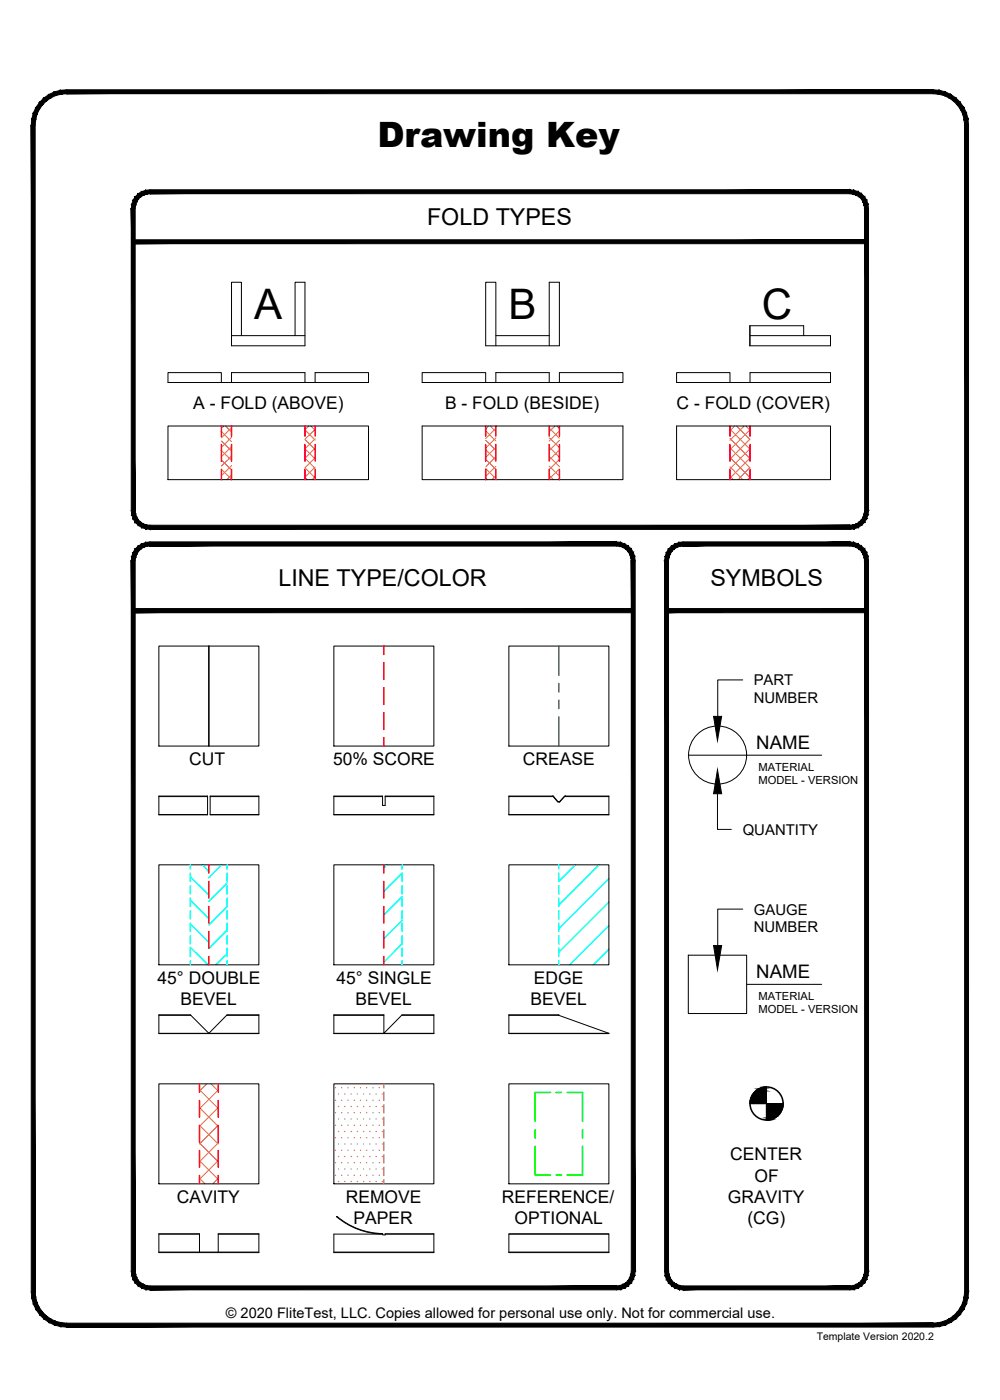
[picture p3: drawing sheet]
<svg xmlns="http://www.w3.org/2000/svg" width="190mm" height="267mm" viewBox="0 0 190 267" stroke-linecap="round" stroke-linejoin="round" font-family="sans-serif">
<g fill="none" stroke="#000" stroke-width=".19">
<path d="M42.2 72.9v-1.9h-10.2v1.9h38.2v-1.9h-10.2v1.9M44.1 63.9h14M44.1 72.9v-1.9h14v1.9M46 63.9v-10.1h-1.9v12.1h14v-12.1h-1.9v10.1M92.5 72.9v-1.9h-12.1v1.9h38.3v-1.9h-12.1v1.9M94.5 65.9v-12.1h-2v12.1h14.1v-12.1h-2v12.1M94.5 63.9h10.1M94.5 72.9v-1.9h10.1v1.9M139.1 72.9v-1.9h-10.2v1.9h29.3v-1.9h-15.3v1.9M142.9 63.9h15.3v2h-15.4v-3.8h10.3v1.8M142.9 62.1v3.8M32 81.2h38.2v10.2h-38.2z"/>
<path d="M80.4 81.2h38.3v10.2h-38.3zM128.9 81.2h29.3v10.2h-29.3zM30.3 123.1h19v19h-19zM63.6 123.1h19.1v19h-19.1zM96.9 123.1h19.1v19h-19.1zM141.5 129.5h-4.8v7M30.3 151.7h9.2v3.5h-9.2zM30.3 155.2h9.2M30.3 151.8h9.2M40 151.7h9.3v3.5h-9.3zM40 155.2h9.3M40 151.8h9.3"/>
<path d="M63.6 151.7h9.3v1.7h.5v-1.7h9.3v3.5h-19.1zM63.6 155.2h19.1M63.6 151.8h9.3M73.4 151.8h9.3M96.9 155.2h19.1M96.9 151.8h8.3M105.2 151.7h-8.3v3.5h19.1v-3.5h-8.3M105.3 151.7l.1 .1M105.3 151.6l.2 .1M105.4 151.8l.9 1M105.5 151.8l.8 .9M106.3 152.7h.4"/>
<path d="M106.4 152.7h.2M107.5 151.8l-.9 .9M107.5 151.8l-.9 1M107.7 151.8h8.3M107.7 151.7l-.1 .1M107.7 151.6l-.2 .1M131.1 143.9h25.4M136.7 151.2v6.8h2.6M30.3 164.7h19v19.1h-19zM63.6 164.7h19.1v19.1h-19.1zM96.9 164.7h19.1v19.1h-19.1zM141.5 173.2h-4.8v6.9"/>
<path d="M30.3 193.3h6l3.5 3.5 3.5-3.5h6v3.6h-19zM30.3 196.8h19M30.3 193.4h6.1M43.2 193.4h6.1M63.6 193.3h9.5v3.5l3.5-3.5h6.1v3.6h-19.1zM63.6 196.8h19.1M63.6 193.4h9.5M76.5 193.4h6.2M96.9 193.4h9.6v-.1h-9.6v3.6l19.1-.1M96.9 196.8h19.1M106.5 193.4l9.5 3.4M131.1 182h11.1v11.1h-11.1z"/>
<path d="M142.2 187.5h14.3M30.3 206.5h19v19h-19zM63.6 206.5h19.1v19h-19.1zM96.9 206.5h19.1v19h-19.1zM142.8 210.2h6.4M146 207.1v6.3M30.3 238.5h19M30.3 235.1h7.7M38 238.5v-3.5h-7.7v3.6h19v-3.6h-7.7v3.5M41.6 235.1h7.7M63.6 238.5h19.1M64.1 231.8a14 14 0 0 0 8.8 3.3"/>
<path d="M64.1 231.7v.1M64.2 231.7a13.9 13.9 0 0 0 8.7 3.3M72.9 235v.2h.5v-.2h9.3v3.6h-19.1v-3.5h9.3M73.4 235.1h9.3M96.9 235h19.1v3.6h-19.1zM96.9 238.5h19.1M96.9 235.1h19.1"/>
<circle cx="136.7" cy="143.8" r="5.5"/>
</g>
<g fill="none" stroke="#ff7f00" stroke-width=".19">
<path d="M42.2 91.2l.1 .2M42.2 89.4l1.9 1.9M42.2 87.6l1.9 1.9M42.2 85.8l1.9 1.9M42.2 84l1.9 1.9M42.2 82.2l1.9 1.9M42.6 81.2l-.4 .4M43 81.2l1.1 1.1M44.1 81.5l-1.9 1.9M44.1 83.3l-1.9 1.9M44.1 85.1l-1.9 1.9M44.1 86.9l-1.9 1.9"/>
<path d="M44.1 88.7l-1.9 1.9M44.1 90.5l-.9 .9M58.1 90.9l.4 .5M58.1 89.1l1.9 1.9M58.1 85.5l1.9 1.9M58.1 83.7l1.9 1.9M58.8 81.2l-.7 .7 1.9 1.9M59.2 81.2l.8 .8M60 81.8l-1.9 1.9M60 83.6l-1.9 1.9M60 85.4l-1.9 1.9 1.9 1.9M60 87.2l-1.9 1.9"/>
<path d="M60 89l-1.9 1.9M60 90.8l-.6 .6M92.5 91.1l.3 .3M92.5 89.3l2 1.9M92.5 87.5l2 1.9M92.5 85.7l2 1.9M92.5 83.9l2 1.9M92.5 82.1l2 1.9M93.1 81.2l-.6 .5M93.4 81.2l1.1 1M94.5 81.6l-2 1.9M94.5 83.4l-2 1.9"/>
<path d="M94.5 85.2l-2 1.9M94.5 87l-2 1.9M94.5 88.8l-2 1.9M94.5 90.6l-.8 .8M104.6 90.6l.8 .8M104.6 88.8l2 1.9M104.6 87l2 1.9M104.6 85.2l2 1.9M104.6 83.4l2 1.9M104.6 81.6l2 1.9M105.7 81.2l-1.1 1M106.1 81.2l.5 .5"/>
<path d="M106.6 82.1l-2 1.9M106.6 83.9l-2 1.9M106.6 85.7l-2 2M106.6 87.5l-2 1.9M106.6 89.3l-2 1.9M106.6 91.1l-.3 .3M139.1 90.7l.6 .7M139.1 88.9l2.4 2.5M139.1 87.2l3.8 3.8M139.1 85.3l3.8 3.8M139.1 83.5l3.8 3.9M139.1 81.7l3.8 3.9"/>
<path d="M140 81.2l-.9 .8M140.3 81.2l2.6 2.5M141.7 81.2l-2.6 2.7M142.1 81.2l.8 .7M142.9 81.8l-3.8 3.9M142.9 83.6l-3.8 3.9M142.9 85.5l-3.8 3.8M142.9 87.3l-3.8 3.8M142.9 89l-2.3 2.4M142.9 90.9l-.5 .5M38 217.7l3.6 3.6M38 214.4l3.6 3.5"/>
<path d="M38 211l3.6 3.6M38 207.6l3.6 3.6M39.4 206.5l-1.4 1.4M40.2 206.5l1.4 1.3M41.6 207.7l-3.6 3.5M41.6 211l-3.6 3.6M41.6 214.4l-3.6 3.5M41.6 217.7l-3.6 3.6M38 224.5l1 1M38 221.1l3.6 3.6M41.6 221.1l-3.6 3.6M41.6 224.5l-1.1 1"/>
</g>
<g fill="none" stroke="#f00" stroke-width=".3">
<path d="M42.2 81.2v1.9M42.2 84.7v3.2M42.2 89.4v2M44.1 81.2v1.9M44.1 84.7v3.2M44.1 89.4v2M58.1 81.2v1.9M58.1 84.7v3.2M58.1 89.4v2M60 81.2v1.9M60 84.7v3.2M60 89.4v2"/>
<path d="M92.5 81.2v1.9M92.5 84.7v3.2M92.5 89.4v2M94.5 81.2v1.9M94.5 84.7v3.2M94.5 89.4v2M104.6 81.2v1.9M104.6 84.7v3.2M104.6 89.4v2M106.6 81.2v1.9M106.6 84.7v3.2M106.6 89.4v2"/>
<path d="M139.1 81.2v1.9M139.1 84.7v3.2M139.1 89.4v2M142.9 81.2v1.9M142.9 84.7v3.2M142.9 89.4v2M73.1 123.1v1.6M73.1 126.3v3.1M73.1 131v3.2M73.1 135.8v3.2M73.1 140.5v1.6M39.8 164.7v1.6"/>
<path d="M39.8 167.9v3.2M39.8 172.7v3.2M39.8 177.4v3.2M73.1 164.7v1.6M73.1 167.9v3.2M73.1 172.7v3.2M73.1 177.4v3.2M39.8 182.2v1.6M73.1 182.2v1.6M38 206.5v1.6M38 209.6v3.2M38 214.4v3.2"/>
<path d="M38 219.2v3.1M41.6 206.5v1.6M41.6 209.6v3.2M41.6 214.4v3.2M41.6 219.2v3.1M38 223.9v1.6M41.6 223.9v1.6"/>
</g>
<path d="M106.5 123.1v5.5M106.5 130.2v1.6M106.5 133.4v1.6M106.5 136.6v5.5" fill="none" stroke="#00f" stroke-width=".3"/>
<g fill="none" stroke="#000" stroke-width=".3">
<path d="M39.8 123.1v19"/>
<circle cx="146" cy="210.2" r="3.2"/>
</g>
<g fill="none" stroke="#0ff" stroke-width=".3">
<path d="M36.3 176l3.5 3.5M36.3 171.5l3.5 3.5M36.3 167l3.5 3.5M36.3 164.7v.8M36.3 166.3v1.6M36.3 168.7v1.6M36.3 171.1v1.6M36.3 173.5v1.6M36.3 175.9v1.5M36.3 178.2v1.6M38.5 164.7l1.3 1.3M42.2 164.7l-2.4 2.5"/>
<path d="M43.3 168.2l-3.5 3.5M43.3 172.7l-3.5 3.5M43.3 177.2l-3.5 3.5M43.3 164.7v.8M43.3 166.3v1.6M43.3 168.7v1.6M43.3 171.1v1.6M43.3 173.5v1.6M43.3 175.9v1.5M43.3 178.2v1.6M73.7 164.7l-.6 .6M76.6 167.9v-1.6l-3.5 3.5"/>
<path d="M76.6 170.8l-3.5 3.5M76.6 175.3l-3.5 3.5M76.6 179.8l-3.5 3.5M76.6 164.7v.8M76.6 168.7v1.6M76.6 171.1v1.6M76.6 173.5v1.6M76.6 175.9v1.5M76.6 178.2v1.6M106.5 164.7v.8M106.5 168.7v1.6M106.5 171.1v1.6"/>
<path d="M106.5 173.5v1.6M106.5 175.9v1.5M106.5 178.2v1.6M109.6 164.7l-3.1 3.2v-1.6M114.1 164.7l-7.6 7.7M116 167.4l-9.5 9.5M116 171.8l-9.5 9.6M116 176.4l-7.5 7.4M36.3 180.5l3.3 3.3M36.3 180.6v1.6M36.3 183v.8M43.3 181.7l-2.2 2.1"/>
<path d="M43.3 180.6v1.6M43.3 183v.8M76.6 180.6v1.6M76.6 183v.8M106.5 180.6v1.6M106.5 183v.8M116 180.8l-3 3"/>
</g>
<g fill="#f0f" stroke="#f0f" stroke-width=".19">
<path d="M63.8 207.2h.1z"/>
<path d="M65 207.2h.1z"/>
<path d="M66.2 207.2h.1z"/>
<path d="M67.4 207.2h.1z"/>
<path d="M68.6 207.2h.1z"/>
<path d="M69.8 207.2h.1z"/>
<path d="M71 207.2h.1z"/>
<path d="M72.2 207.2h.1z"/>
<path d="M64.4 208.4h.1z"/>
<path d="M65.6 208.4h.1z"/>
<path d="M66.8 208.4h.1z"/>
<path d="M68 208.4h.1z"/>
<path d="M69.2 208.4h.1z"/>
<path d="M70.4 208.4h.1z"/>
<path d="M71.6 208.4h.1z"/>
<path d="M72.8 208.4h.1z"/>
<path d="M63.8 209.6l.1-.1z"/>
<path d="M65 209.6l.1-.1z"/>
<path d="M66.2 209.6l.1-.1z"/>
<path d="M67.4 209.6l.1-.1z"/>
<path d="M68.6 209.6l.1-.1z"/>
<path d="M69.8 209.6l.1-.1z"/>
<path d="M71 209.6l.1-.1z"/>
<path d="M72.2 209.6l.1-.1z"/>
<path d="M64.4 210.8l.1-.1z"/>
<path d="M65.6 210.8l.1-.1z"/>
<path d="M66.8 210.8l.1-.1z"/>
<path d="M68 210.8l.1-.1z"/>
<path d="M69.2 210.8l.1-.1z"/>
<path d="M70.4 210.8l.1-.1z"/>
<path d="M71.6 210.8l.1-.1z"/>
<path d="M72.8 210.8l.1-.1z"/>
<path d="M63.8 212l.1-.1z"/>
<path d="M65 212l.1-.1z"/>
<path d="M66.2 212l.1-.1z"/>
<path d="M67.4 212l.1-.1z"/>
<path d="M68.6 212l.1-.1z"/>
<path d="M69.8 212l.1-.1z"/>
<path d="M71 212l.1-.1z"/>
<path d="M72.2 212l.1-.1z"/>
<path d="M64.4 213.2l.1-.1z"/>
<path d="M65.6 213.2l.1-.1z"/>
<path d="M66.8 213.2l.1-.1z"/>
<path d="M68 213.2l.1-.1z"/>
<path d="M69.2 213.2l.1-.1z"/>
<path d="M70.4 213.2l.1-.1z"/>
<path d="M71.6 213.2l.1-.1z"/>
<path d="M72.8 213.2l.1-.1z"/>
<path d="M63.8 214.4l.1-.1z"/>
<path d="M65 214.4l.1-.1z"/>
<path d="M66.2 214.4l.1-.1z"/>
<path d="M67.4 214.4l.1-.1z"/>
<path d="M68.6 214.4l.1-.1z"/>
<path d="M69.8 214.4l.1-.1z"/>
<path d="M71 214.4l.1-.1z"/>
<path d="M72.2 214.4l.1-.1z"/>
<path d="M64.4 215.6l.1-.1z"/>
<path d="M65.6 215.6l.1-.1z"/>
<path d="M66.8 215.6l.1-.1z"/>
<path d="M68 215.6l.1-.1z"/>
<path d="M69.2 215.6l.1-.1z"/>
<path d="M70.4 215.6l.1-.1z"/>
<path d="M71.6 215.6l.1-.1z"/>
<path d="M72.8 215.6l.1-.1z"/>
<path d="M63.8 216.7h.1z"/>
<path d="M65 216.7h.1z"/>
<path d="M66.2 216.7h.1z"/>
<path d="M67.4 216.7h.1z"/>
<path d="M68.6 216.7h.1z"/>
<path d="M69.8 216.7h.1z"/>
<path d="M71 216.7h.1z"/>
<path d="M72.2 216.7h.1z"/>
<path d="M64.4 217.9h.1z"/>
<path d="M65.6 217.9h.1z"/>
<path d="M66.8 217.9h.1z"/>
<path d="M68 217.9h.1z"/>
<path d="M69.2 217.9h.1z"/>
<path d="M70.4 217.9h.1z"/>
<path d="M71.6 217.9h.1z"/>
<path d="M72.8 217.9h.1z"/>
<path d="M63.8 219.1h.1z"/>
<path d="M65 219.1h.1z"/>
<path d="M66.2 219.1h.1z"/>
<path d="M67.4 219.1h.1z"/>
<path d="M68.6 219.1h.1z"/>
<path d="M69.8 219.1h.1z"/>
<path d="M71 219.1h.1z"/>
<path d="M72.2 219.1h.1z"/>
<path d="M64.4 220.3h.1z"/>
<path d="M65.6 220.3h.1z"/>
<path d="M66.8 220.3h.1z"/>
<path d="M68 220.3h.1z"/>
<path d="M69.2 220.3h.1z"/>
<path d="M70.4 220.3h.1z"/>
<path d="M71.6 220.3h.1z"/>
<path d="M72.8 220.3h.1z"/>
<path d="M63.8 221.5h.1z"/>
<path d="M65 221.5h.1z"/>
<path d="M66.2 221.5h.1z"/>
<path d="M67.4 221.5h.1z"/>
<path d="M68.6 221.5h.1z"/>
<path d="M69.8 221.5h.1z"/>
<path d="M71 221.5h.1z"/>
<path d="M72.2 221.5h.1z"/>
<path d="M64.4 222.7l.1-.1z"/>
<path d="M65.6 222.7l.1-.1z"/>
<path d="M66.8 222.7l.1-.1z"/>
<path d="M68 222.7l.1-.1z"/>
<path d="M69.2 222.7l.1-.1z"/>
<path d="M70.4 222.7l.1-.1z"/>
<path d="M71.6 222.7l.1-.1z"/>
<path d="M72.8 222.7l.1-.1z"/>
<path d="M63.8 223.9l.1-.1z"/>
<path d="M65 223.9l.1-.1z"/>
<path d="M66.2 223.9l.1-.1z"/>
<path d="M67.4 223.9l.1-.1z"/>
<path d="M68.6 223.9l.1-.1z"/>
<path d="M69.8 223.9l.1-.1z"/>
<path d="M71 223.9l.1-.1z"/>
<path d="M72.2 223.9l.1-.1z"/>
<path d="M64.4 225.1l.1-.1z"/>
<path d="M65.6 225.1l.1-.1z"/>
<path d="M66.8 225.1l.1-.1z"/>
<path d="M68 225.1l.1-.1z"/>
<path d="M69.2 225.1l.1-.1z"/>
<path d="M70.4 225.1l.1-.1z"/>
<path d="M71.6 225.1l.1-.1z"/>
<path d="M72.8 225.1l.1-.1z"/>
</g>
<path d="M102 218.4v5.4h2.9M102 215.2v1.6M104.9 208.1h-2.9v5.5M105.9 208.1h1.1M108.1 208.1h2.9v5.5M111 215.2v1.6M111 218.4v5.4h-2.9M105.9 223.8h1.1" fill="none" stroke="#0f0" stroke-width=".3"/>
<g fill="#000" stroke="#000" stroke-width=".19">
<path d="M135.9 136.5h1.6l-.8 4.6zM136.7 146.6l.8 4.6h-1.6zM135.9 180.1h1.6l-.8 4.6zM145.5 207.1h.5zM146 213.2h1.1l-.5 .2z"/>
<path d="M11.5 17.2l1.2-.1v.8zM11.5 17.2l.2 .7h1zM10.4 17.5l1.1-.3 .2 .7zM10.4 17.5l.2 .7 1.1-.3zM9.3 18l1.1-.5 .2 .7zM9.3 18l.4 .6 .9-.4zM8.3 18.7l1-.7 .4 .6zM8.3 18.7l.5 .5 .9-.6zM8.3 18.7l.5 .5-1.3 .3zM7.5 19.5l.6 .5 .7-.8zM7.5 19.5l.6 .5-1.3 .5zM6.8 20.5l.7 .3 .6-.8zM6.8 20.5l.7 .3-1.1 .7zM6.4 21.5l.6 .3 .5-1zM6.4 21.5l.6 .3-.9 .9zM6.1 22.7l.7 .1 .2-1zM6.1 22.7l.7 .1-.8 1.1zM6.8 22.8l-.8 1.1h.7z"/>
<path d="M12.7 17.9h165.1v-.8zM12.7 17.1h165.1l-165.1 .8z"/>
<path d="M6 23.9l.7 222.2v-222.2zM6 23.9l.7 222.2h-.7z"/>
<path d="M25 39.7l.7 57.6v-57.6zM25 39.7l.7 57.6h-.7z"/>
<path d="M27.8 36.3l.8-.1v.7zM27.8 36.3l.1 .7 .7-.1zM27 36.5l.8-.2 .1 .7zM27 36.5l.3 .7 .6-.2zM26.3 36.9l.7-.4 .3 .7zM26.3 36.9l.5 .6 .5-.3zM26.3 36.9l.5 .6h-1.1zM25.7 37.5l.6 .4 .5-.4zM25.7 37.5l.6 .4-.9 .2zM25.4 38.1l.6 .4 .3-.6zM25.4 38.1l.6 .4-.9 .4zM25.1 38.9l.7 .2 .2-.6zM25.1 38.9l.7 .2-.8 .6zM25 39.7h.7l.1-.6z"/>
<path d="M28.6 36.9h133.3v-.7zM28.6 36.2h133.3l-133.3 .7z"/>
<path d="M165.4 38.9l.1 .8h-.8zM164.6 39.1l.1 .6 .7-.8zM165.1 38.1l.3 .8-.8 .2zM164.4 38.5l.2 .6 .5-1zM164.7 37.5l.4 .6-.7 .4zM164.1 37.9l.3 .6 .3-1zM164.1 36.9l.6 .6-.6 .4zM164.1 36.9l-.4 .6 .4 .4zM163.5 36.5l.6 .4-.4 .6zM163.5 36.5l-.4 .7 .6 .3zM162.7 36.3l.8 .2-.4 .7zM162.7 36.3l-.2 .7 .6 .2zM161.9 36.2l.8 .1-.2 .7zM161.9 36.2v.7l.6 .1z"/>
<path d="M184.4 22.7l.1 1.2h-.7zM183.7 22.8l.1 1.1 .6-1.2zM184.1 21.5l.3 1.2-.7 .1zM183.4 21.8l.3 1 .4-1.3zM183.6 20.5l.5 1-.7 .3zM183 20.8l.4 1 .2-1.3zM182.9 19.5l.7 1-.6 .3zM182.4 20l.6 .8-.1-1.3zM182.1 18.7l.8 .8-.5 .5zM182.1 18.7l-.5 .5 .8 .8zM181.1 18l1 .7-.5 .5zM181.1 18l-.3 .6 .8 .6zM180.1 17.5l1 .5-.3 .6zM180.1 17.5l-.3 .7 1 .4zM178.9 17.2l1.2 .3-.3 .7zM178.9 17.2l-.1 .7 1 .3zM177.8 17.1l1.1 .1-.1 .7zM177.8 17.1v.8h1z"/>
<path d="M25.4 45.7v.7l139.7-.7zM25.4 46.4l139.7-.7v.7z"/>
<path d="M25 97.3h.7l-.6 .8zM25.7 97.3l-.6 .8 .7-.2zM25.1 98.1l.7-.2-.4 .9zM25.8 97.9l-.4 .9 .6-.3zM25.4 98.8l.6-.3-.3 1zM26 98.5l-.3 1 .6-.5zM25.7 99.5l.6-.5v1.1zM26.3 99v1.1l.5-.6zM26.8 99.5l.2 1-.7-.4zM26.8 99.5l.2 1 .3-.7zM27.3 99.8l.5 1-.8-.3zM27.3 99.8l.5 1 .1-.8zM27.9 100l.7 .8h-.8zM27.9 100l.7 .8v-.7z"/>
<path d="M164.7 39.7v57.6h.8zM164.7 39.7h.8v57.6z"/>
<path d="M25.4 115.9v.8l95.2-.8zM25.4 116.7l95.2-.8v.8z"/>
<path d="M25 106.8l.7 135.4v-135.4zM25 106.8l.7 135.4h-.7z"/>
<path d="M27.8 103.3l.8-.1v.8zM27.8 103.3l.1 .8 .7-.1zM27 103.6l.8-.3 .1 .8zM27 103.6l.3 .7 .6-.2zM26.3 104l.7-.4 .3 .7zM26.3 104l.5 .6 .5-.3zM25.7 104.6l.6-.6 .5 .6zM25.7 104.6l.6 .5 .5-.5zM25.7 104.6l.6 .5-.9 .2zM25.4 105.3l.6 .3 .3-.5zM25.4 105.3l.6 .3-.9 .4zM25.1 106l.7 .2 .2-.6zM25.1 106l.7 .2-.8 .6zM25 106.8h.7l.1-.6z"/>
<path d="M28.6 100.1v.7l133.3-.7zM28.6 100.8l133.3-.7v.7z"/>
<path d="M28.6 104h88.8v-.8zM28.6 103.2h88.8l-88.8 .8z"/>
<path d="M120.9 106l.1 .8h-.7zM120.2 106.2l.1 .6 .6-.8zM120.7 105.3l.2 .7-.7 .2zM120 105.6l.2 .6 .5-.9zM120.3 104.6l.4 .7-.7 .3zM119.7 105.1l.3 .5 .3-1zM119.7 104l.6 .6-.6 .5zM119.7 104l-.5 .6 .5 .5zM119 103.6l.7 .4-.5 .6zM119 103.6l-.3 .7 .5 .3zM118.2 103.3l.8 .3-.3 .7zM118.2 103.3l-.1 .8 .6 .2zM117.4 103.2l.8 .1-.1 .8zM117.4 103.2v.8l.7 .1z"/>
<path d="M127 115.9v.8l38.1-.8zM127 116.7l38.1-.8v.8z"/>
<path d="M126.6 106.8l.8 135.4v-135.4zM126.6 106.8l.8 135.4h-.8z"/>
<path d="M129.4 103.3l.7-.1v.8zM129.4 103.3l.1 .8 .6-.1zM128.6 103.6l.8-.3 .1 .8zM128.6 103.6l.3 .7 .6-.2zM127.9 104l.7-.4 .3 .7zM127.9 104l.5 .6 .5-.3zM127.4 104.6l.5-.6 .5 .6zM127.4 104.6l.5 .5 .5-.5zM127.4 104.6l.5 .5-.9 .2zM127 105.3l.6 .3 .3-.5zM127 105.3l.6 .3-.9 .4zM126.7 106l.8 .2 .1-.6zM126.7 106l.8 .2-.9 .6zM126.6 106.8h.8l.1-.6z"/>
<path d="M161.9 100.1l.8 .7h-.8zM161.9 100.1l.8 .7-.2-.8zM162.5 100l1 .5-.8 .3zM162.5 100l1 .5-.4-.7zM163.1 99.8l1 .3-.6 .4zM163.1 99.8l1 .3-.4-.6zM163.7 99.5h1l-.6 .6zM163.7 99.5h1l-.6-.5zM164.1 99l1-.2-.4 .7zM164.4 98.5l-.3 .5 1-.2zM164.4 98.5l1-.4-.3 .7zM164.6 97.9l-.2 .6 1-.4zM164.6 97.9l.9-.6-.1 .8zM164.7 97.3l-.1 .6 .9-.6z"/>
<path d="M130.1 104h31.8v-.8zM130.1 103.2h31.8l-31.8 .8z"/>
<path d="M165.4 106l.1 .8h-.8zM164.6 106.2l.1 .6 .7-.8zM165.1 105.3l.3 .7-.8 .2zM164.4 105.6l.2 .6 .5-.9zM164.7 104.6l.4 .7-.7 .3zM164.1 105.1l.3 .5 .3-1zM164.1 104l.6 .6-.6 .5zM164.1 104l-.4 .6 .4 .5zM163.5 103.6l.6 .4-.4 .6zM163.5 103.6l-.4 .7 .6 .3zM162.7 103.3l.8 .3-.4 .7zM162.7 103.3l-.2 .8 .6 .2zM161.9 103.2l.8 .1-.2 .8zM161.9 103.2v.8l.6 .1z"/>
<path d="M145.5 207.1l.5 .2v-.2zM145 207.3l.5-.2 .5 .2z"/>
<path d="M145 207.3l1 .2v-.2zM144.4 207.5l.6-.2 1 .2z"/>
<path d="M144.4 207.5l1.6 .3v-.3zM144 207.8l.4-.3 1.6 .3z"/>
<path d="M144 207.8l2 .4v-.4zM144 207.8l2 .4h-2.4z"/>
<path d="M143.6 208.2l2.4 .5v-.5zM143.6 208.2l2.4 .5h-2.7z"/>
<path d="M143.3 208.7l2.7 .5v-.5zM143.3 208.7l2.7 .5h-3z"/>
<path d="M143 209.2l3 .5v-.5zM143 209.2l3 .5h-3.1z"/>
<path d="M142.9 209.7l3.1 .5v-.5zM142.9 209.7l3.1 .5h-3.2z"/>
<path d="M146 213.2v.2h.6zM146 213.4h.6z"/>
<path d="M146 213l1.1 .2 .5-.2zM146 213l1.1 .2h-1.1z"/>
<path d="M146 212.7l1.6 .3 .5-.3zM146 212.7l1.6 .3h-1.6z"/>
<path d="M146 212.3l2.1 .4 .4-.4zM146 212.3l2.1 .4h-2.1z"/>
<path d="M146 211.8l2.5 .5 .3-.5zM146 211.8l2.5 .5h-2.5z"/>
<path d="M146 211.3l2.8 .5 .2-.5zM146 211.3l2.8 .5h-2.8z"/>
<path d="M146 210.2l3.2 .6v-.6zM146 210.2l3.2 .6h-3.2z"/>
<path d="M146 210.8l3 .5 .2-.5zM146 210.8l3 .5h-3z"/>
<path d="M6 246.1h.7l-.6 1.2zM6.7 246.1l-.6 1.2 .7-.2zM6.1 247.3l.7-.2-.4 1.3zM6.8 247.1l-.4 1.3 .6-.3zM6.4 248.4l.6-.3-.2 1.3zM7 248.1l-.2 1.3 .7-.3zM6.8 249.4l.7-.3v1.3zM7.5 249.1v1.3l.6-.5zM7.5 250.4l.6-.5 .2 1.3zM8.1 249.9l.2 1.3 .5-.5zM8.8 250.7l.5 1.2-1-.7zM8.8 250.7l.5 1.2 .4-.6zM9.7 251.3l.7 1.1-1.1-.5zM9.7 251.3l.7 1.1 .2-.7zM10.6 251.7l.9 1-1.1-.3zM10.6 251.7l.9 1 .2-.7zM11.7 252l1 .8-1.2-.1zM11.7 252l1 .8v-.7z"/>
<path d="M12.7 252.1v.7l165.1-.7zM12.7 252.8l165.1-.7v.7z"/>
<path d="M25 242.2h.7l-.6 .8zM25.7 242.2l-.6 .8 .7-.2zM25.1 243l.7-.2-.4 .9zM25.8 242.8l-.4 .9 .6-.3zM25.4 243.7l.6-.3-.3 1zM26 243.4l-.3 1 .6-.5zM25.7 244.4l.6-.5v1.1zM26.3 243.9v1.1l.5-.6zM26.8 244.4l.2 1-.7-.4zM26.8 244.4l.2 1 .3-.7zM27.3 244.7l.5 1-.8-.3zM27.3 244.7l.5 1 .1-.8zM27.9 244.9l.7 .8h-.8zM27.9 244.9l.7 .8v-.7z"/>
<path d="M28.6 245v.7l88.8-.7zM28.6 245.7l88.8-.7v.7z"/>
<path d="M117.4 245l.8 .7h-.8zM117.4 245l.8 .7-.1-.8zM118.1 244.9l.9 .5-.8 .3zM118.1 244.9l.9 .5-.3-.7zM118.7 244.7l1 .3-.7 .4zM118.7 244.7l1 .3-.5-.6zM119.2 244.4h1.1l-.6 .6zM119.2 244.4h1.1l-.6-.5zM119.7 243.9l1-.2-.4 .7zM120 243.4l-.3 .5 1-.2zM120 243.4l.9-.4-.2 .7zM120.2 242.8l-.2 .6 .9-.4zM120.2 242.8l.8-.6-.1 .8zM120.3 242.2l-.1 .6 .8-.6z"/>
<path d="M120.3 106.8v135.4h.7zM120.3 106.8h.7v135.4z"/>
<path d="M126.6 242.2h.8l-.7 .8zM127.4 242.2l-.7 .8 .8-.2zM126.7 243l.8-.2-.5 .9zM127.5 242.8l-.5 .9 .6-.3zM127 243.7l.6-.3-.2 1zM127.6 243.4l-.2 1 .5-.5zM127.4 244.4l.5-.5v1.1zM127.9 243.9v1.1l.5-.6zM128.4 244.4l.2 1-.7-.4zM128.4 244.4l.2 1 .3-.7zM128.9 244.7l.5 1-.8-.3zM128.9 244.7l.5 1 .1-.8zM129.5 244.9l.6 .8h-.7zM129.5 244.9l.6 .8v-.7z"/>
<path d="M130.1 245v.7l31.8-.7zM130.1 245.7l31.8-.7v.7z"/>
<path d="M161.9 245l.8 .7h-.8zM161.9 245l.8 .7-.2-.8zM162.5 244.9l1 .5-.8 .3zM162.5 244.9l1 .5-.4-.7zM163.1 244.7l1 .3-.6 .4zM163.1 244.7l1 .3-.4-.6zM163.7 244.4h1l-.6 .6zM163.7 244.4h1l-.6-.5zM164.1 243.9l1-.2-.4 .7zM164.4 243.4l-.3 .5 1-.2zM164.4 243.4l1-.4-.3 .7zM164.6 242.8l-.2 .6 1-.4zM164.6 242.8l.9-.6-.1 .8zM164.7 242.2l-.1 .6 .9-.6z"/>
<path d="M164.7 106.8v135.4h.8zM164.7 106.8h.8v135.4z"/>
<path d="M177.8 252.1l1.1 .6-1.1 .1zM177.8 252.1l1.1 .6-.1-.7zM178.8 252l1.3 .4-1.2 .3zM178.8 252l1.3 .4-.3-.7zM179.8 251.7l1.3 .2-1 .5zM179.8 251.7l1.3 .2-.3-.6zM180.8 251.3l1.3-.1-1 .7zM180.8 251.3l1.3-.1-.5-.5zM181.6 250.7l1.3-.3-.8 .8zM181.6 250.7l1.3-.3-.5-.5zM182.4 249.9l1.2-.5-.7 1zM183 249.1l-.6 .8 1.2-.5zM183 249.1l1.1-.7-.5 1zM183.4 248.1l-.4 1 1.1-.7zM183.4 248.1l1-.8-.3 1.1zM183.7 247.1l-.3 1 1-.8zM184.5 246.1l-.1 1.2-.7-.2zM183.8 246.1l-.1 1 .8-1z"/>
<path d="M183.8 23.9v222.2h.7zM183.8 23.9h.7v222.2z"/>
</g>
<path d="M73.1 206.5v.8M73.1 208.1v1.5M73.1 210.4v1.6M73.1 212.8v1.6M73.1 215.2v1.6M73.1 217.6v1.6M73.1 220v1.6M73.1 222.3v1.6M73.1 224.7v.8" fill="none" stroke="#f0f" stroke-width=".3"/>
<g font-size="8">
<text x="48.4" y="60.8">A</text>
<text x="96.9" y="60.8">B</text>
<text x="145.1" y="60.8">C</text>
</g>
<text font-size="6.7" x="71.9" y="28">Drawing Key</text>
<g font-size="4.4">
<text x="81.4" y="43">FOLD TYPES</text>
<text x="53" y="111.6">LINE TYPE/COLOR</text>
<text x="135.3" y="111.6">SYMBOLS</text>
</g>
<g font-size="3.5">
<text x="144.1" y="142.7">NAME</text>
<text x="144.1" y="186.4">NAME</text>
</g>
<g font-size="3.3">
<text x="36.8" y="77.9">A - FOLD (ABOVE)</text>
<text x="84.8" y="77.9">B - FOLD (BESIDE)</text>
<text x="128.9" y="77.9">C - FOLD (COVER)</text>
<text x="36.1" y="145.7">CUT</text>
<text x="63.5" y="145.7">50% SCORE</text>
<text x="99.6" y="145.7">CREASE</text>
<text x="30" y="187.4">45° DOUBLE</text>
<text x="34.4" y="191.4">BEVEL</text>
<text x="64.1" y="187.4">45° SINGLE</text>
<text x="67.7" y="191.4">BEVEL</text>
<text x="101.1" y="191.4">BEVEL</text>
<text x="101.7" y="187.4">EDGE</text>
<text x="139.1" y="221.1">CENTER</text>
<text x="143.7" y="225.1">OF</text>
<text x="33.7" y="229.1">CAVITY</text>
<text x="65.9" y="229.1">REMOVE</text>
<text x="67.4" y="233.1">PAPER</text>
<text x="95.6" y="229.1">REFERENCE/</text>
<text x="98" y="233.2">OPTIONAL</text>
<text x="138.7" y="229.1">GRAVITY</text>
<text x="142.4" y="233.1">(CG)</text>
</g>
<g font-size="2.8">
<text x="143.6" y="130.5">PART</text>
<text x="143.6" y="133.9">NUMBER</text>
<text x="141.5" y="159">QUANTITY</text>
<text x="143.6" y="177.6">NUMBER</text>
<text x="143.6" y="174.2">GAUGE</text>
<text x="43" y="251.1">© 2020 FliteTest, LLC. Copies allowed for personal use only. Not for commercial use.</text>
</g>
<g font-size="2.1">
<text x="144.5" y="146.8">MATERIAL</text>
<text x="144.5" y="149.3">MODEL - VERSION</text>
<text x="144.5" y="190.4">MATERIAL</text>
<text x="144.5" y="193">MODEL - VERSION</text>
</g>
<text font-size="2" x="155.6" y="255.3">Template Version 2020.2</text>
</svg>
